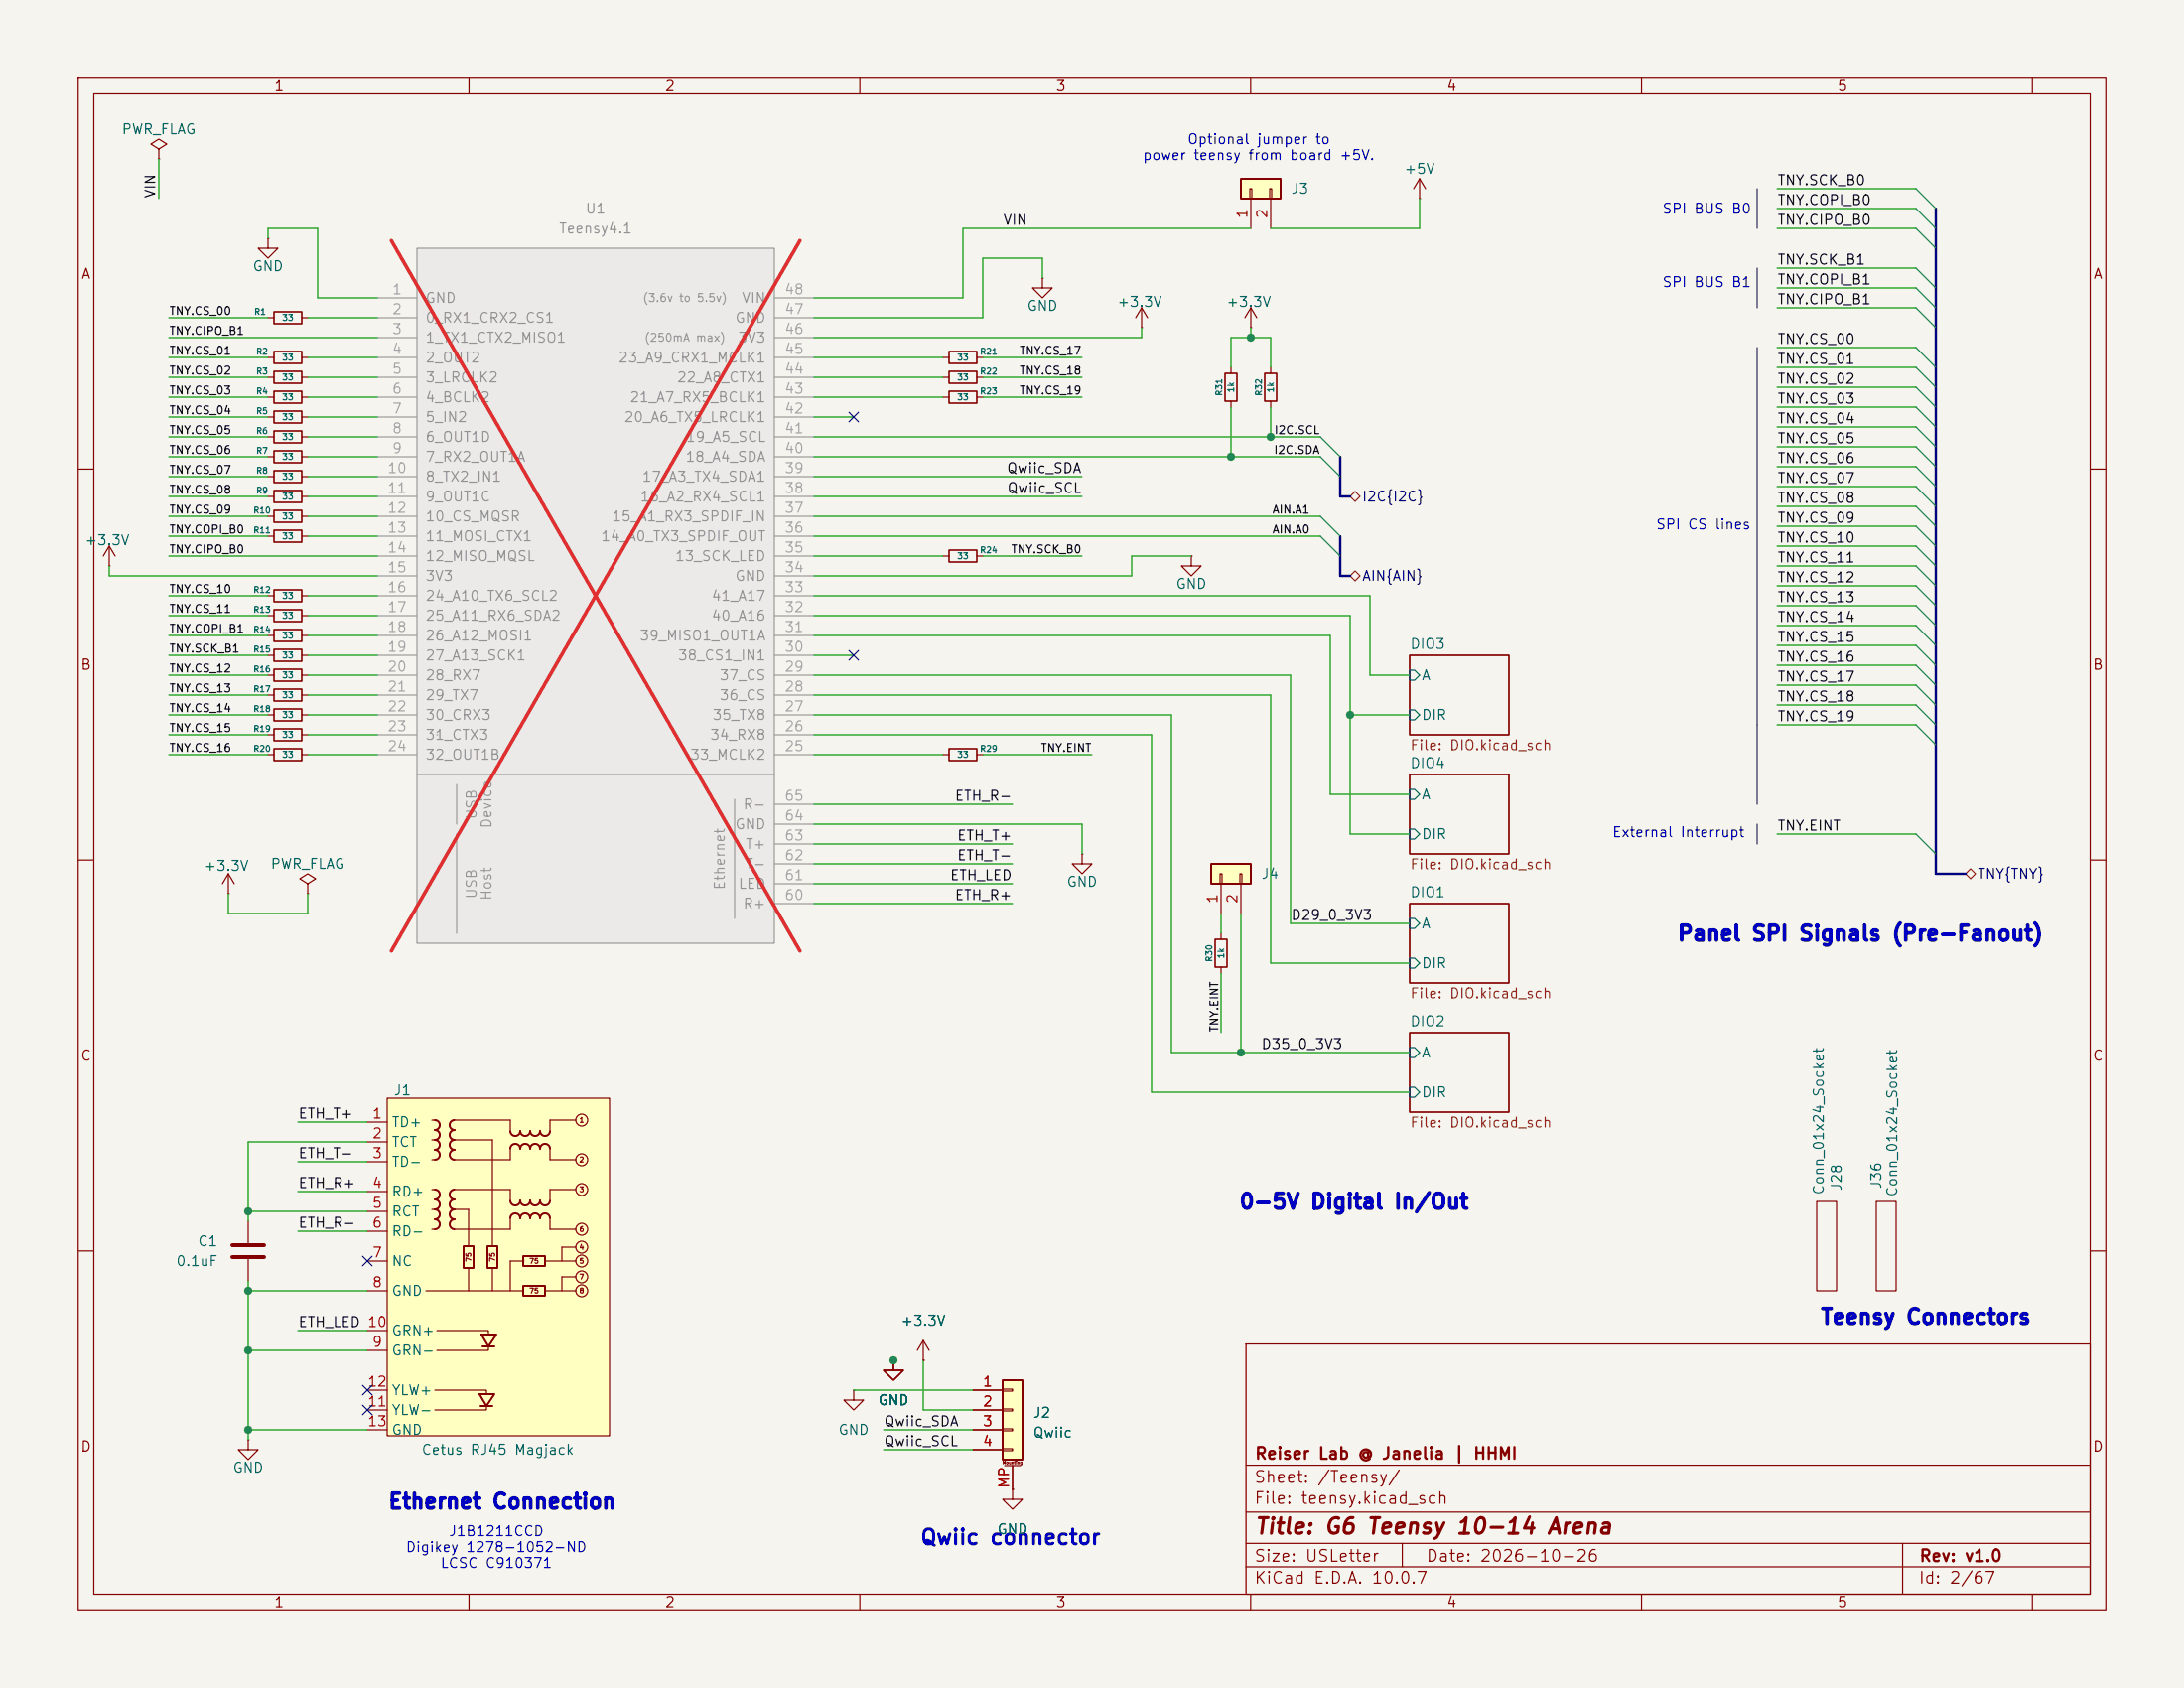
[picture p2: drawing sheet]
<svg xmlns="http://www.w3.org/2000/svg" width="279mm" height="216mm" viewBox="0 0 279 216" stroke-linecap="round" stroke-linejoin="round" font-family="sans-serif">
<path d="M0 0h279.4v215.9h-279.4z" fill="#f5f4ef" stroke="#f5f4ef" stroke-width=".13"/>
<g fill="none" stroke="#840000" stroke-width=".15">
<path d="M10 10h259.4v195.9h-259.4zM12 12h255.4v191.9h-255.4zM60 10v2M110 10v2M160 10v2M210 10v2M260 10v2M133.3 35.6v1.2h1.3l-1.3 1.3-1.2-1.3h1.2M133.3 35.6h.1M146 39.4l-.7 1.2M146 39.4l.8 1.2M146 39.4v2.5"/>
<path d="M34.3 55.9h.8M38.6 55.9h.8M120.6 48.3h.8M120.6 50.8h.8M120.6 45.7h.8M125 48.3h.7M125 50.8h.7M125 45.7h.7M146 41.9h.1M10 60h2M34.3 76.2h.8M34.3 78.7h.8"/>
<path d="M38.6 76.2h.8M38.6 78.7h.8M120.6 71.1h.8M125 71.1h.7M267.4 60h2M34.3 88.9h.8M34.3 94h.8M34.3 91.4h.8M34.3 96.5h.8M34.3 86.4h.8M34.3 83.8h.8M34.3 81.3h.8"/>
<path d="M38.6 88.9h.8M38.6 94h.8M38.6 91.4h.8M38.6 96.5h.8M38.6 86.4h.8M38.6 83.8h.8M38.6 81.3h.8M180.3 99.1h12.7v10.1h-12.7zM180.3 83.8h12.7v10.2h-12.7zM10 110h2M29.2 114.3h.1M29.2 111.8l-.8 1.2"/>
<path d="M29.2 111.8l.8 1.2M29.2 111.8v2.5M180.3 115.6h12.7v10.1h-12.7zM267.4 110h2M180.3 132.1h12.7v10.1h-12.7zM10 160h2M159.4 171.9h108v32h-108zM267.4 160h2M159.4 197.4h108M159.4 193.4h108M159.4 187.4h108M179.4 197.4v3"/>
<path d="M243.4 197.4v6.5M60 203.9v2M110 203.9v2M159.4 200.4h108M160 203.9v2M210 203.9v2M260 203.9v2"/>
</g>
<path d="M180.3 85.7h.7l.6 .7-.6 .6h-.7zM180.3 90.8h.7l.6 .6-.6 .7h-.7zM180.3 101h.7l.6 .6-.6 .6h-.7zM180.3 106h.7l.6 .7-.6 .6h-.7zM180.3 117.5h.7l.6 .6-.6 .6h-.7zM180.3 122.6h.7l.6 .6-.6 .6h-.7zM180.3 134h.7l.6 .6-.6 .7h-.7zM180.3 139.1h.7l.6 .6-.6 .6h-.7z" fill="none" stroke="#006464" stroke-width=".15"/>
<g fill="none" stroke="#840000" stroke-width=".2">
<path d="M35.1 55.1h3.5v1.5h-3.5zM121.4 47.5h3.6v1.5h-3.6zM121.4 50h3.6v1.6h-3.6zM121.4 45h3.6v1.5h-3.6zM35.1 75.4h3.5v1.6h-3.5zM35.1 78h3.5v1.5h-3.5zM121.4 70.4h3.6v1.5h-3.6zM35.1 88.1h3.5v1.6h-3.5zM35.1 93.2h3.5v1.5h-3.5zM35.1 90.7h3.5v1.5h-3.5zM35.1 95.8h3.5v1.5h-3.5zM35.1 85.6h3.5v1.5h-3.5z"/>
<path d="M35.1 83.1h3.5v1.5h-3.5zM35.1 80.5h3.5v1.5h-3.5z"/>
</g>
<path d="M53.3 31.8h45.8v88.9h-45.8z" fill="#ebeae8"/>
<g fill="none" stroke="#9c9b98" stroke-width=".15">
<path d="M48.3 38.1h5M53.3 31.8h45.8v88.9h-45.8zM99.1 38.1h5M48.3 48.3h5M48.3 50.8h5M48.3 53.3h5M48.3 55.9h5M48.3 58.4h5M48.3 45.7h5M48.3 43.2h5M48.3 40.6h5M99.1 48.3h5"/>
<path d="M99.1 50.8h5M99.1 53.3h5M99.1 55.9h5M99.1 58.4h5M99.1 45.7h5M99.1 43.2h5M99.1 40.6h5M48.3 61h5M48.3 63.5h5M48.3 66h5M48.3 68.6h5M48.3 71.1h5"/>
<path d="M48.3 76.2h5M48.3 78.7h5M48.3 73.7h5M99.1 61h5M99.1 63.5h5M99.1 66h5M99.1 68.6h5M99.1 71.1h5M99.1 76.2h5M99.1 78.7h5M99.1 73.7h5M48.3 81.3h5"/>
<path d="M48.3 83.8h5M48.3 86.4h5M48.3 88.9h5M48.3 91.4h5M48.3 94h5M48.3 96.5h5M53.3 99.1h45.8M55.9 94h.1M99.1 81.3h5M99.1 83.8h5M99.1 86.4h5M99.1 88.9h5"/>
<path d="M99.1 91.4h5M99.1 94h5M99.1 96.5h5M58.4 100.3v5.1M58.4 106.7v12.7M94 102.2v15.3M99.1 115.6h5M99.1 113h5M99.1 110.5h5M99.1 108h5M99.1 105.4h5M99.1 102.9h5"/>
</g>
<path d="M50.1 30.8l52.2 90.8M102.3 30.8l-52.2 90.8" fill="none" stroke="#e12e31" stroke-width=".46"/>
<path d="M29.7 159.3h4.1M29.7 160.8h4.1" fill="none" stroke="#840000" stroke-width=".51"/>
<path d="M162.6 47v.8M162.6 51.3v.8M34.3 66h.8M38.6 66h.8M31.7 156.2v2.8M31.7 161v2.8M109.2 177.8v1.3h-1.3l1.3 1.2 1.3-1.2h-1.3M109.2 177.8h.1M114.3 174v1.3h1.3l-1.3 1.2-1.3-1.2h1.3M114.3 174h.1M31.7 184.2v1.2h1.3l-1.3 1.3-1.2-1.3h1.2M31.7 184.2h.1" fill="none" stroke="#840000" stroke-width=".15"/>
<path d="M161.8 47.8h1.5v3.5h-1.5zM35.1 65.3h3.5v1.5h-3.5z" fill="none" stroke="#840000" stroke-width=".2"/>
<path d="M158.7 22.9h5.1v2.5h-5.1z" fill="#ffffc2"/>
<path d="M158.7 22.9h5.1v2.5h-5.1z" fill="none" stroke="#840000" stroke-width=".25"/>
<g fill="none" stroke="#840000" stroke-width=".15">
<path d="M159.9 24.1h.2v1.3h-.2zM160 25.4v3.8M160 39.4v2.5M160 39.4l-.7 1.2M160 39.4l.8 1.2M162.4 24.1h.3v1.3h-.3zM162.6 25.4v3.8M181.6 25.4h.1M181.6 22.9l-.8 1.2M181.6 22.9l.8 1.2M181.6 22.9v2.5M157.5 47v.8"/>
<path d="M157.5 51.3v.8M160 41.9h.1M152.4 71.1v1.3h1.3l-1.3 1.3-1.3-1.3h1.3M152.4 71.1h.1M156.2 119.4v.7M156.2 123.7v.8"/>
</g>
<path d="M156.7 47.8h1.5v3.5h-1.5zM155.4 120.1h1.6v3.6h-1.6z" fill="none" stroke="#840000" stroke-width=".2"/>
<path d="M154.9 110.5h5.1v2.5h-5.1z" fill="#ffffc2"/>
<path d="M154.9 110.5h5.1v2.5h-5.1z" fill="none" stroke="#840000" stroke-width=".25"/>
<g fill="none" stroke="#840000" stroke-width=".15">
<path d="M20.3 19.1l1-.7-1-.6-1 .6 1 .7v1.2M20.3 20.3h.1M34.3 30.5v1.3h1.3l-1.3 1.2-1.3-1.2h1.3M34.3 30.5h.1M34.3 40.6h.8M34.3 45.7h.8M34.3 48.3h.8M34.3 58.4h.8M34.3 53.3h.8M34.3 50.8h.8M38.6 40.6h.8M38.6 45.7h.8"/>
<path d="M38.6 48.3h.8M38.6 58.4h.8M38.6 53.3h.8M38.6 50.8h.8M14 72.4h.1M14 69.9l-.8 1.2M14 69.9l.7 1.2M14 69.9v2.5M34.3 63.5h.8M34.3 68.6h.8M34.3 61h.8M38.6 63.5h.8"/>
<path d="M38.6 68.6h.8M38.6 61h.8M39.4 113l1-.6-1-.6-1 .6 1 .6v1.3M39.4 114.3h.1M156.1 111.8h.2v1.2h-.2zM156.2 113v3.8M158.6 111.8h.3v1.2h-.3zM158.7 113v3.8M232.4 153.7h2.5v11.4h-2.5zM240 153.7h2.6v11.4h-2.6z"/>
</g>
<path d="M35.1 39.9h3.5v1.5h-3.5zM35.1 45h3.5v1.5h-3.5zM35.1 47.5h3.5v1.5h-3.5zM35.1 57.7h3.5v1.5h-3.5zM35.1 52.6h3.5v1.5h-3.5zM35.1 50h3.5v1.6h-3.5zM35.1 62.7h3.5v1.6h-3.5zM35.1 67.8h3.5v1.5h-3.5zM35.1 60.2h3.5v1.5h-3.5z" fill="none" stroke="#840000" stroke-width=".2"/>
<path d="M49.5 140.5h28.5v43.1h-28.5z" fill="#ffffc2"/>
<g fill="none" stroke="#840000" stroke-width=".15">
<path d="M120.6 96.5h.8M125 96.5h.7M47 143.5h2.5M47 146.1h2.5M47 148.6h2.5M47 152.4h2.5M47 154.9h2.5M47 157.5h2.5M49.5 140.5h28.5v43.1h-28.5zM55.2 143.3h.4M55.2 145.8h.4M55.2 148.3h.4"/>
<path d="M55.2 152.1h.4M55.2 154.7h.4M55.2 157.2h.4M58.3 143.3h7v1.2M58.3 145.8h4.7v13.6M58.3 152.1h7v1.3M58.3 154.7h1.6v4.7M65.3 147.1v1.2h-7M65.3 156v1.2h-7M70.4 147.1v1.2h3.3M70.4 156v1.2h3.3M73.7 143.3h-3.3v1.2"/>
<path d="M73.7 152.1h-3.3v1.3M73.7 159.5h-1.8v1.8M47 161.3h2.5M47 165.1h2.5M47 172.7h2.5M47 170.2h2.5M47 177.8h2.5M54.5 165.1h12.3M55.6 177.8h6.6v.5M55.9 170.2h6.6v.5M59.9 162.3v2.8M62.2 179.8v.5h-6.6"/>
<path d="M62.5 172.2v.5h-6.6M63 162.3v2.8M67.1 161.3h-1.8v3.8M69.8 161.3h3.9M69.8 165.1h3.9M73.7 163.3h-1.8v1.8M47 180.3h2.5M47 182.9h2.5"/>
<circle cx="74.4" cy="148.3" r=".76"/>
<circle cx="74.4" cy="159.5" r=".76"/>
<circle cx="74.4" cy="143.3" r=".76"/>
<circle cx="74.4" cy="152.1" r=".76"/>
<circle cx="74.4" cy="157.2" r=".76"/>
<circle cx="74.4" cy="161.3" r=".76"/>
<circle cx="74.4" cy="163.3" r=".76"/>
<circle cx="74.4" cy="165.1" r=".76"/>
</g>
<g fill="none" stroke="#840000" stroke-width=".25">
<path d="M55.6 143.3a.63 .63 0 0 1 .7 .6 .63 .63 0 0 1-.7 .6 .64 .64 0 0 1 .7 .7 .64 .64 0 0 1-.7 .6 .64 .64 0 0 1 .7 .6 .64 .64 0 0 1-.7 .7 .64 .64 0 0 1 .7 .6 .64 .64 0 0 1-.7 .6M55.6 152.1a.63 .63 0 0 1 .7 .7 .63 .63 0 0 1-.7 .6 .64 .64 0 0 1 .7 .6 .64 .64 0 0 1-.7 .7 .64 .64 0 0 1 .7 .6 .64 .64 0 0 1-.7 .7 .64 .64 0 0 1 .7 .6 .64 .64 0 0 1-.7 .6M58.2 143.3a.64 .64 0 0 0-.7 .6 .64 .64 0 0 0 .7 .6 .64 .64 0 0 0-.7 .7 .64 .64 0 0 0 .7 .6 .64 .64 0 0 0-.7 .6 .64 .64 0 0 0 .7 .7 .64 .64 0 0 0-.7 .6 .64 .64 0 0 0 .7 .6M58.2 152.1a.64 .64 0 0 0-.7 .7 .64 .64 0 0 0 .7 .6 .64 .64 0 0 0-.7 .7 .64 .64 0 0 0 .7 .6 .64 .64 0 0 0-.7 .6 .64 .64 0 0 0 .7 .7 .64 .64 0 0 0-.7 .6 .64 .64 0 0 0 .7 .6M59.3 159.4h1.3v2.8h-1.3zM62.4 159.4h1.2v2.8h-1.2zM70.4 144.7a.64 .64 0 0 1-.7 .6 .64 .64 0 0 1-.6-.6 .64 .64 0 0 1-.6 .6 .64 .64 0 0 1-.7-.6 .64 .64 0 0 1-.6 .6 .64 .64 0 0 1-.7-.6 .64 .64 0 0 1-.6 .6 .64 .64 0 0 1-.6-.6M70.4 146.9a.64 .64 0 0 0-.7-.6 .64 .64 0 0 0-.6 .6 .64 .64 0 0 0-.6-.6 .64 .64 0 0 0-.7 .6 .64 .64 0 0 0-.6-.6 .64 .64 0 0 0-.7 .6 .64 .64 0 0 0-.6-.6 .64 .64 0 0 0-.6 .6M70.4 153.5a.64 .64 0 0 1-.7 .7 .64 .64 0 0 1-.6-.7 .64 .64 0 0 1-.6 .7 .64 .64 0 0 1-.7-.7 .64 .64 0 0 1-.6 .7 .64 .64 0 0 1-.7-.7 .64 .64 0 0 1-.6 .7 .64 .64 0 0 1-.6-.7M70.4 155.8a.64 .64 0 0 0-.7-.6 .64 .64 0 0 0-.6 .6 .64 .64 0 0 0-.6-.6 .64 .64 0 0 0-.7 .6 .64 .64 0 0 0-.6-.6 .64 .64 0 0 0-.7 .6 .64 .64 0 0 0-.6-.6 .64 .64 0 0 0-.6 .6M61.3 178.3h1.9l-1 1.5zM61.5 179.8h1.5"/>
<path d="M61.6 170.7h1.9l-1 1.5zM61.7 172.2h1.5M66.9 160.7h2.8v1.2h-2.8zM66.9 164.5h2.8v1.2h-2.8z"/>
</g>
<path d="M121.4 95.8h3.6v1.5h-3.6z" fill="none" stroke="#840000" stroke-width=".2"/>
<path d="M128.3 176.5h2.5v10.2h-2.5z" fill="#ffffc2"/>
<path d="M128.3 176.5h2.5v10.2h-2.5z" fill="none" stroke="#840000" stroke-width=".25"/>
<g fill="none" stroke="#840000" stroke-width=".15">
<path d="M138.4 109.2v1.3h1.3l-1.3 1.3-1.2-1.3h1.2M138.4 109.2h.1M114.3 174h.1M118.1 174h.1M118.1 171.5l-.8 1.2M118.1 171.5l.8 1.2M118.1 171.5v2.5M124.5 177.8h3.8M128.3 177.7h1.2v.2h-1.2zM124.5 180.3h3.8M124.5 182.9h3.8M124.5 185.4h3.8"/>
<path d="M128.3 180.2h1.2v.3h-1.2zM128.3 182.8h1.2v.2h-1.2zM128.3 185.3h1.2v.2h-1.2zM128.5 187.5h2.1M129.5 190.5v1.3h1.3l-1.3 1.2-1.2-1.2h1.2M129.5 190.5h.1M129.5 187.5v3"/>
</g>
<path d="M172.7 73.7l.7-.7 .6 .7-.6 .6zM172.7 63.5l.7-.6 .6 .6-.6 .6zM251.5 111.8l.6-.7 .6 .7-.6 .6z" fill="none" stroke="#725600" stroke-width=".15"/>
<path d="M224.8 24.1v5.1M224.8 34.3v5.1M224.8 44.5v58.4M224.8 105.4v2.6" fill="none" stroke="#0000c2" stroke-width=".15"/>
<path d="M247.6 26.7v85.1h3.9M171.4 58.4v5.1h1.3M171.4 68.6v5.1h1.3" fill="none" stroke="#000084" stroke-width=".3"/>
<g fill="none" stroke="#009600" stroke-width=".15">
<path d="M20.3 20.3v5.1M34.3 30.5v-1.3h6.3v8.9h7.7M133.3 35.6v-2.6h-7.6v7.6h-21.6M160 29.2h-36.8v8.9h-19.1M181.6 25.4v3.8h-19M227.3 26.7h17.8l2.5 2.5M227.3 29.2h17.8l2.5 2.6M227.3 34.3h17.8l2.5 2.5M227.3 24.1h17.8l2.5 2.6M227.3 39.4h17.8l2.5 2.5M227.3 36.8h17.8l2.5 2.6M21.6 50.8h12.7"/>
<path d="M21.6 48.3h12.7M21.6 45.7h12.7M21.6 40.6h12.7M21.6 55.9h12.7M21.6 43.2h26.7M21.6 58.4h12.7M21.6 53.3h12.7M39.4 50.8h8.9M39.4 48.3h8.9M39.4 45.7h8.9M39.4 40.6h8.9M39.4 55.9h8.9"/>
<path d="M39.4 58.4h8.9M39.4 53.3h8.9M104.1 50.8h16.5M104.1 48.3h16.5M104.1 45.7h16.5M104.1 55.9h64.8l2.5 2.5M104.1 58.4h64.8l2.5 2.6M104.1 53.3h5.1M125.7 50.8h12.7M125.7 48.3h12.7M125.7 45.7h12.7M146 41.9v1.3h-41.9"/>
<path d="M157.5 47v-3.8h5.1v3.8M157.5 52.1v6.3M160 41.9v1.3M162.6 52.1v3.8M227.3 44.5h17.8l2.5 2.5M227.3 57.2h17.8l2.5 2.5M227.3 59.7h17.8l2.5 2.5M227.3 54.6h17.8l2.5 2.6M227.3 49.5h17.8l2.5 2.6M227.3 52.1h17.8l2.5 2.5M227.3 47h17.8l2.5 2.5M14 72.4v1.3h34.3"/>
<path d="M21.6 71.1h26.7M21.6 68.6h12.7M21.6 66h12.7M21.6 76.2h12.7M21.6 78.7h12.7M21.6 63.5h12.7M21.6 61h12.7M39.4 68.6h8.9M39.4 66h8.9M39.4 76.2h8.9M39.4 78.7h8.9M39.4 63.5h8.9"/>
<path d="M39.4 61h8.9M104.1 78.7h68.6v28h7.6M104.1 71.1h16.5M104.1 68.6h64.8l2.5 2.5M104.1 76.2h71.2v10.2h5M104.1 66h64.8l2.5 2.6M104.1 63.5h34.3M104.1 61h34.3M125.7 71.1h12.7M152.4 71.1h-7.6v2.6h-40.7M227.3 72.4h17.8l2.5 2.5M227.3 77.5h17.8l2.5 2.5"/>
<path d="M227.3 67.3h17.8l2.5 2.6M227.3 69.9h17.8l2.5 2.5M227.3 62.2h17.8l2.5 2.6M227.3 64.8h17.8l2.5 2.5M227.3 74.9h17.8l2.5 2.6M21.6 91.4h12.7M21.6 86.4h12.7M21.6 94h12.7M21.6 96.5h12.7M21.6 88.9h12.7M21.6 81.3h12.7M21.6 83.8h12.7"/>
<path d="M39.4 91.4h8.9M39.4 86.4h8.9M39.4 94h8.9M39.4 96.5h8.9M39.4 88.9h8.9M39.4 81.3h8.9M39.4 83.8h8.9M104.1 91.4h45.8v43.2h30.4M104.1 86.4h61v31.7h15.2M104.1 88.9h58.5v34.3h17.7M104.1 94h43.2v45.7h33M104.1 81.3h66.1v20.3h10.1"/>
<path d="M104.1 96.5h16.5M104.1 83.8h5.1M125.7 96.5h14M172.7 91.4h7.6M227.3 90.2h17.8l2.5 2.5M227.3 92.7h17.8l2.5 2.6M227.3 82.6h17.8l2.5 2.5M227.3 80h17.8l2.5 2.6M227.3 87.6h17.8l2.5 2.6M227.3 85.1h17.8l2.5 2.5M29.2 114.3v2.5h10.2v-2.5M104.1 108h25.4"/>
<path d="M104.1 102.9h25.4M104.1 105.4h34.3v3.8M104.1 115.6h25.4M104.1 110.5h25.4M104.1 113h25.4M156.2 116.8v2.6M158.7 116.8v17.8M227.3 106.7h17.8l2.5 2.5M156.2 124.5v7.6M31.7 154.9h15.3M38.1 148.6h8.9M38.1 157.5h8.9"/>
<path d="M38.1 152.4h8.9M38.1 143.5h8.9M47 146.1h-15.3v10.1M31.7 163.8v20.4M31.7 172.7h15.3M31.7 165.1h15.3M38.1 170.2h8.9M109.2 177.8h15.3M118.1 174v6.3h6.4M31.7 182.9h15.3M113 185.4h11.5M113 182.9h11.5"/>
</g>
<path d="M108.6 52.7l1.2 1.2M109.8 52.7l-1.2 1.2M108.6 83.2l1.2 1.2M109.8 83.2l-1.2 1.2M46.4 179.7l1.2 1.2M46.4 177.2l1.2 1.2M46.4 160.7l1.2 1.2M47.6 179.7l-1.2 1.2M47.6 177.2l-1.2 1.2M47.6 160.7l-1.2 1.2" fill="none" stroke="#000084" stroke-width=".15"/>
<g fill="#009600" stroke="#009600" stroke-width=".13">
<circle cx="114.3" cy="174" r=".46"/>
<circle cx="160" cy="43.2" r=".46"/>
<circle cx="31.7" cy="182.9" r=".46"/>
<circle cx="31.7" cy="154.9" r=".46"/>
<circle cx="31.7" cy="165.1" r=".46"/>
<circle cx="31.7" cy="172.7" r=".46"/>
<circle cx="157.5" cy="58.4" r=".46"/>
<circle cx="162.6" cy="55.9" r=".46"/>
<circle cx="158.7" cy="134.6" r=".46"/>
<circle cx="172.7" cy="91.4" r=".46"/>
</g>
<text font-size="2" fill="#840000" x="160.4" y="196.7">Title: G6 Teensy 10-14 Arena</text>
<g font-size="1.9" fill="#0000c2">
<text x="214.5" y="120.8">Panel SPI Signals (Pre-Fanout)</text>
<text x="158.4" y="155.1">0-5V Digital In/Out</text>
<text x="232.8" y="169.8">Teensy Connectors</text>
<text x="49.6" y="193.5">Ethernet Connection</text>
<text x="117.6" y="198">Qwiic connector</text>
</g>
<g font-size="1.5" fill="#840000">
<text x="160.4" y="190">Sheet: /Teensy/</text>
<text x="160.4" y="187">Reiser Lab @ Janelia | HHMI</text>
<text x="160.4" y="192.7">File: teensy.kicad_sch</text>
<text x="160.4" y="202.9">KiCad E.D.A. 10.0.7</text>
<text x="160.4" y="200.1">Size: USLetter</text>
<text x="182.4" y="200.1">Date: 2026-10-26</text>
<text x="245.4" y="202.9">Id: 2/67</text>
<text x="245.4" y="200.1">Rev: v1.0</text>
</g>
<g font-size="1.3" fill="#840000">
<text x="35" y="12">1</text>
<text x="85" y="12">2</text>
<text x="135" y="12">3</text>
<text x="185" y="12">4</text>
<text x="235" y="12">5</text>
<text x="10.3" y="36">A</text>
<text x="267.7" y="36">A</text>
<text x="10.2" y="86">B</text>
<text x="267.6" y="86">B</text>
<text x="10.2" y="136">C</text>
<text x="267.6" y="136">C</text>
<text x="10.2" y="186">D</text>
<text x="267.6" y="186">D</text>
<text x="35" y="205.9">1</text>
<text x="85" y="205.9">2</text>
<text x="135" y="205.9">3</text>
<text x="185" y="205.9">4</text>
<text x="235" y="205.9">5</text>
</g>
<g font-size="1.3" fill="#006464">
<text x="15.5" y="17.5">PWR_FLAG</text>
<text x="179.5" y="22.6">+5V</text>
<text x="165.1" y="25.1">J3</text>
<text x="32.2" y="35">GND</text>
<text x="131.3" y="40.1">GND</text>
<text x="142.8" y="39.6">+3.3V</text>
<text x="156.8" y="39.6">+3.3V</text>
<text x="10.7" y="70.1">+3.3V</text>
<text x="150.3" y="75.6">GND</text>
<text x="180.3" y="83.3">DIO3</text>
<text x="181.8" y="87.3">A</text>
<text x="181.8" y="92.4">DIR</text>
<text x="180.3" y="98.6">DIO4</text>
<text x="181.8" y="102.6">A</text>
<text x="181.8" y="107.6">DIR</text>
<text x="26" y="111.7">+3.3V</text>
<text x="34.5" y="111.5">PWR_FLAG</text>
<text x="136.4" y="113.7">GND</text>
<text x="161.3" y="112.7">J4</text>
<text x="180.3" y="115.1">DIO1</text>
<text x="181.8" y="119.1">A</text>
<text x="181.8" y="124.2">DIR</text>
<text x="180.3" y="131.6">DIO2</text>
<text x="181.8" y="135.6">A</text>
<text x="50.3" y="140.4">J1</text>
<text x="181.8" y="140.7">DIR</text>
<text x="50" y="144.5">TD+</text>
<text x="50" y="147">TCT</text>
<text x="50" y="149.6">TD-</text>
<text x="50" y="153.4">RD+</text>
<text x="50" y="155.9">RCT</text>
<text x="233.6" y="152.9" transform="rotate(-90 233.6 152.9)">Conn_01x24_Socket</text>
<text x="235.9" y="152.4" transform="rotate(-90 235.9 152.4)">J28</text>
<text x="241" y="152.2" transform="rotate(-90 241 152.2)">J36</text>
<text x="243" y="153.2" transform="rotate(-90 243 153.2)">Conn_01x24_Socket</text>
<text x="25.2" y="159.7">C1</text>
<text x="50" y="158.4">RD-</text>
<text x="22.4" y="162.3">0.1uF</text>
<text x="50" y="162.3">NC</text>
<text x="50" y="166.1">GND</text>
<text x="50" y="173.7">GRN-</text>
<text x="50" y="171.1">GRN+</text>
<text x="115.1" y="169.9">+3.3V</text>
<text x="50" y="178.8">YLW+</text>
<text x="50" y="181.3">YLW-</text>
<text x="50" y="183.8">GND</text>
<text x="107.2" y="183.8">GND</text>
<text x="112.2" y="180">GND</text>
<text x="132.1" y="181.7">J2</text>
<text x="132.1" y="184.2">Qwiic</text>
<text x="29.7" y="188.7">GND</text>
<text x="53.8" y="186.4">Cetus RJ45 Magjack</text>
<text x="127.5" y="196.5">GND</text>
</g>
<g font-size="1.3" fill="#0000c2">
<text x="146.1" y="20.8">power teensy from board +5V.</text>
<text x="151.8" y="18.7">Optional jumper to</text>
<text x="212.6" y="27.6">SPI BUS B0</text>
<text x="212.6" y="37">SPI BUS B1</text>
<text x="211.8" y="68">SPI CS lines</text>
<text x="206.2" y="107.4">External Interrupt</text>
<text x="57.3" y="196.8">J1B1211CCD</text>
<text x="51.8" y="198.8">Digikey 1278-1052-ND</text>
<text x="56.2" y="200.9">LCSC C910371</text>
</g>
<g font-size="1.3" fill="#0f0f0f">
<text x="20.2" y="25.4" transform="rotate(-90 20.2 25.4)">VIN</text>
<text x="128.2" y="29.1">VIN</text>
<text x="227.3" y="24">TNY.SCK_B0</text>
<text x="227.3" y="29.1">TNY.CIPO_B0</text>
<text x="227.3" y="26.5">TNY.COPI_B0</text>
<text x="227.3" y="34.2">TNY.SCK_B1</text>
<text x="227.3" y="36.7">TNY.COPI_B1</text>
<text x="227.3" y="39.2">TNY.CIPO_B1</text>
<text x="227.3" y="46.9">TNY.CS_01</text>
<text x="227.3" y="44.3">TNY.CS_00</text>
<text x="227.3" y="51.9">TNY.CS_03</text>
<text x="227.3" y="49.4">TNY.CS_02</text>
<text x="227.3" y="59.6">TNY.CS_06</text>
<text x="227.3" y="54.5">TNY.CS_04</text>
<text x="227.3" y="57">TNY.CS_05</text>
<text x="128.7" y="60.8">Qwiic_SDA</text>
<text x="128.8" y="63.4">Qwiic_SCL</text>
<text x="227.3" y="64.6">TNY.CS_08</text>
<text x="227.3" y="62.1">TNY.CS_07</text>
<text x="227.3" y="69.7">TNY.CS_10</text>
<text x="227.3" y="67.2">TNY.CS_09</text>
<text x="227.3" y="72.3">TNY.CS_11</text>
<text x="227.3" y="77.3">TNY.CS_13</text>
<text x="227.3" y="74.8">TNY.CS_12</text>
<text x="227.3" y="79.9">TNY.CS_14</text>
<text x="227.3" y="82.4">TNY.CS_15</text>
<text x="227.3" y="87.5">TNY.CS_17</text>
<text x="227.3" y="85">TNY.CS_16</text>
<text x="227.3" y="90">TNY.CS_18</text>
<text x="227.3" y="92.6">TNY.CS_19</text>
<text x="122.1" y="102.7">ETH_R-</text>
<text x="122.4" y="107.8">ETH_T+</text>
<text x="227.3" y="106.6">TNY.EINT</text>
<text x="121.5" y="112.9">ETH_LED</text>
<text x="122.4" y="110.4">ETH_T-</text>
<text x="122.1" y="115.4">ETH_R+</text>
<text x="165.1" y="118">D29_0_3V3</text>
<text x="161.3" y="134.5">D35_0_3V3</text>
<text x="38.1" y="143.4">ETH_T+</text>
<text x="38.1" y="148.5">ETH_T-</text>
<text x="38.1" y="152.3">ETH_R+</text>
<text x="38.1" y="157.4">ETH_R-</text>
<text x="38.1" y="170.1">ETH_LED 10</text>
<text x="113" y="182.8">Qwiic_SDA</text>
<text x="113" y="185.3">Qwiic_SCL</text>
</g>
<g font-size="1.3" fill="#939391">
<text x="74.8" y="27.6">U1</text>
<text x="71.4" y="30.2">Teensy4.1</text>
<text x="54.3" y="39.1">GND</text>
<text x="54.3" y="41.6">0_RX1_CRX2_CS1</text>
<text x="93.9" y="41.6">GND</text>
<text x="94.8" y="39.1">VIN</text>
<text x="54.3" y="44.1">1_TX1_CTX2_MISO1</text>
<text x="54.3" y="46.7">2_OUT2</text>
<text x="79" y="46.7">23_A9_CRX1_MCLK1</text>
<text x="94.3" y="44.1">3V3</text>
<text x="54.3" y="49.2">3_LRCLK2</text>
<text x="54.3" y="51.8">4_BCLK2</text>
<text x="80.5" y="51.8">21_A7_RX5_BCLK1</text>
<text x="86.5" y="49.2">22_A8_CTX1</text>
<text x="54.3" y="54.3">5_IN2</text>
<text x="54.3" y="56.8">6_OUT1D</text>
<text x="54.3" y="59.4">7_RX2_OUT1A</text>
<text x="79.7" y="54.3">20_A6_TX5_LRCLK1</text>
<text x="87.6" y="59.4">18_A4_SDA</text>
<text x="87.7" y="56.8">19_A5_SCL</text>
<text x="54.3" y="61.9">8_TX2_IN1</text>
<text x="54.3" y="64.5">9_OUT1C</text>
<text x="81.8" y="64.5">16_A2_RX4_SCL1</text>
<text x="82" y="61.9">17_A3_TX4_SDA1</text>
<text x="54.3" y="67">10_CS_MQSR</text>
<text x="54.3" y="69.5">11_MOSI_CTX1</text>
<text x="76.8" y="69.5">14_A0_TX3_SPDIF_OUT</text>
<text x="78.2" y="67">15_A1_RX3_SPDIF_IN</text>
<text x="54.3" y="72.1">12_MISO_MQSL</text>
<text x="54.3" y="77.2">24_A10_TX6_SCL2</text>
<text x="54.3" y="74.6">3V3</text>
<text x="86.3" y="72.1">13_SCK_LED</text>
<text x="90.9" y="77.2">41_A17</text>
<text x="93.9" y="74.6">GND</text>
<text x="54.3" y="79.7">25_A11_RX6_SDA2</text>
<text x="54.3" y="82.2">26_A12_MOSI1</text>
<text x="81.7" y="82.2">39_MISO1_OUT1A</text>
<text x="90.9" y="79.7">40_A16</text>
<text x="54.3" y="84.8">27_A13_SCK1</text>
<text x="54.3" y="87.3">28_RX7</text>
<text x="54.3" y="89.9">29_TX7</text>
<text x="86.6" y="84.8">38_CS1_IN1</text>
<text x="92" y="89.9">36_CS</text>
<text x="92" y="87.3">37_CS</text>
<text x="54.3" y="92.4">30_CRX3</text>
<text x="54.3" y="94.9">31_CTX3</text>
<text x="90.7" y="94.9">34_RX8</text>
<text x="91" y="92.4">35_TX8</text>
<text x="54.3" y="97.5">32_OUT1B</text>
<text x="88.2" y="97.5">33_MCLK2</text>
<text x="93.9" y="106.4">GND</text>
<text x="95" y="103.8">R-</text>
<text x="94.4" y="114">LED</text>
<text x="95.3" y="111.5">T-</text>
<text x="95.3" y="108.9">T+</text>
<text x="95" y="116.5">R+</text>
</g>
<g font-size="1.3" fill="#a90000">
<text x="159.9" y="28" transform="rotate(-90 159.9 28)">1</text>
<text x="162.4" y="28" transform="rotate(-90 162.4 28)">2</text>
<text x="156.1" y="115.7" transform="rotate(-90 156.1 115.7)">1</text>
<text x="158.6" y="115.7" transform="rotate(-90 158.6 115.7)">2</text>
<text x="47.5" y="143.4">1</text>
<text x="47.5" y="145.9">2</text>
<text x="47.5" y="148.5">3</text>
<text x="47.5" y="152.3">4</text>
<text x="47.5" y="154.8">5</text>
<text x="47.5" y="157.3">6</text>
<text x="47.5" y="161.2">7</text>
<text x="47.5" y="165">8</text>
<text x="47.5" y="172.6">9</text>
<text x="46.9" y="177.7">12</text>
<text x="125.6" y="177.7">1</text>
<text x="46.9" y="180.2">11</text>
<text x="46.9" y="182.7">13</text>
<text x="125.6" y="180.2">2</text>
<text x="125.6" y="182.7">3</text>
<text x="125.6" y="185.3">4</text>
<text x="129.4" y="190.5" transform="rotate(-90 129.4 190.5)">MP</text>
</g>
<g font-size="1.3" fill="#a5a4a2">
<text x="50.1" y="38">1</text>
<text x="50.1" y="40.5">2</text>
<text x="100.3" y="38">48</text>
<text x="100.3" y="40.5">47</text>
<text x="50.1" y="43">3</text>
<text x="50.1" y="45.6">4</text>
<text x="100.3" y="45.6">45</text>
<text x="100.3" y="43">46</text>
<text x="50.1" y="48.1">5</text>
<text x="50.1" y="50.7">6</text>
<text x="50.1" y="53.2">7</text>
<text x="100.3" y="53.2">42</text>
<text x="100.3" y="50.7">43</text>
<text x="100.3" y="48.1">44</text>
<text x="50.1" y="55.7">8</text>
<text x="50.1" y="58.3">9</text>
<text x="100.3" y="58.3">40</text>
<text x="100.3" y="55.7">41</text>
<text x="49.5" y="60.8">10</text>
<text x="49.5" y="63.4">11</text>
<text x="49.5" y="65.9">12</text>
<text x="100.3" y="65.9">37</text>
<text x="100.3" y="63.4">38</text>
<text x="100.3" y="60.8">39</text>
<text x="49.5" y="68.4">13</text>
<text x="49.5" y="71">14</text>
<text x="100.3" y="71">35</text>
<text x="100.3" y="68.4">36</text>
<text x="49.5" y="76.1">16</text>
<text x="49.5" y="73.5">15</text>
<text x="100.3" y="76.1">33</text>
<text x="100.3" y="73.5">34</text>
<text x="49.5" y="78.6">17</text>
<text x="49.5" y="81.1">18</text>
<text x="49.5" y="83.7">19</text>
<text x="100.3" y="83.7">30</text>
<text x="100.3" y="81.1">31</text>
<text x="100.3" y="78.6">32</text>
<text x="49.5" y="86.2">20</text>
<text x="49.5" y="88.8">21</text>
<text x="100.3" y="88.8">28</text>
<text x="100.3" y="86.2">29</text>
<text x="49.5" y="91.3">22</text>
<text x="49.5" y="93.8">23</text>
<text x="100.3" y="93.8">26</text>
<text x="100.3" y="91.3">27</text>
<text x="49.5" y="96.4">24</text>
<text x="100.3" y="96.4">25</text>
<text x="100.3" y="107.8">63</text>
<text x="100.3" y="105.3">64</text>
<text x="100.3" y="102.7">65</text>
<text x="100.3" y="112.9">61</text>
<text x="100.3" y="110.4">62</text>
<text x="100.3" y="115.4">60</text>
</g>
<g font-size="1.3" fill="#000084">
<text x="174.2" y="64.5">I2C{I2C}</text>
<text x="174.2" y="74.6">AIN{AIN}</text>
<text x="252.9" y="112.7">TNY{TNY}</text>
</g>
<g font-size="1.3" fill="#725600">
<text x="180.3" y="96.3">File: DIO.kicad_sch</text>
<text x="180.3" y="111.5">File: DIO.kicad_sch</text>
<text x="180.3" y="128">File: DIO.kicad_sch</text>
<text x="180.3" y="144.5">File: DIO.kicad_sch</text>
</g>
<g font-size="1.3" fill="#9c9b98">
<text x="61.3" y="104.9" transform="rotate(-90 61.3 104.9)">USB</text>
<text x="63.2" y="106.1" transform="rotate(-90 63.2 106.1)">Device</text>
<text x="93" y="113.9" transform="rotate(-90 93 113.9)">Ethernet</text>
<text x="61.3" y="115.1" transform="rotate(-90 61.3 115.1)">USB</text>
<text x="63.2" y="115.3" transform="rotate(-90 63.2 115.3)">Host</text>
</g>
<g font-size="1" fill="#0f0f0f">
<text x="21.6" y="40.5">TNY.CS_00</text>
<text x="21.6" y="43.1">TNY.CIPO_B1</text>
<text x="21.6" y="45.6">TNY.CS_01</text>
<text x="130.3" y="45.6">TNY.CS_17</text>
<text x="21.6" y="53.2">TNY.CS_04</text>
<text x="21.6" y="50.7">TNY.CS_03</text>
<text x="21.6" y="48.2">TNY.CS_02</text>
<text x="130.3" y="50.7">TNY.CS_19</text>
<text x="130.3" y="48.2">TNY.CS_18</text>
<text x="21.6" y="55.8">TNY.CS_05</text>
<text x="21.6" y="58.3">TNY.CS_06</text>
<text x="162.9" y="58.3">I2C.SDA</text>
<text x="163" y="55.8">I2C.SCL</text>
<text x="21.6" y="65.9">TNY.CS_09</text>
<text x="21.6" y="63.4">TNY.CS_08</text>
<text x="21.6" y="60.9">TNY.CS_07</text>
<text x="162.7" y="65.9">AIN.A1</text>
<text x="21.6" y="71">TNY.CIPO_B0</text>
<text x="21.6" y="68.5">TNY.COPI_B0</text>
<text x="129.3" y="71">TNY.SCK_B0</text>
<text x="162.7" y="68.5">AIN.A0</text>
<text x="21.6" y="76.1">TNY.CS_10</text>
<text x="21.6" y="78.6">TNY.CS_11</text>
<text x="21.6" y="81.2">TNY.COPI_B1</text>
<text x="21.6" y="83.7">TNY.SCK_B1</text>
<text x="21.6" y="88.8">TNY.CS_13</text>
<text x="21.6" y="86.3">TNY.CS_12</text>
<text x="21.6" y="91.3">TNY.CS_14</text>
<text x="21.6" y="93.9">TNY.CS_15</text>
<text x="21.6" y="96.4">TNY.CS_16</text>
<text x="133.1" y="96.4">TNY.EINT</text>
<text x="156.1" y="132.1" transform="rotate(-90 156.1 132.1)">TNY.EINT</text>
</g>
<g font-size="1" fill="#9c9b98">
<text x="82.1" y="38.9">(3.6v to 5.5v)</text>
<text x="82.4" y="43.9">(250mA max)</text>
</g>
<g font-size=".8" fill="#006464">
<text x="32.5" y="40.5">R1</text>
<text x="36" y="41.2">33</text>
<text x="32.7" y="45.5">R2</text>
<text x="36" y="46.3">33</text>
<text x="122.4" y="46.3">33</text>
<text x="125.3" y="45.5">R21</text>
<text x="32.7" y="48.1">R3</text>
<text x="32.7" y="53.2">R5</text>
<text x="32.7" y="50.6">R4</text>
<text x="36" y="48.8">33</text>
<text x="36" y="53.9">33</text>
<text x="36" y="51.4">33</text>
<text x="122.4" y="48.8">33</text>
<text x="122.4" y="51.4">33</text>
<text x="125.3" y="48.1">R22</text>
<text x="125.3" y="50.6">R23</text>
<text x="156.5" y="50.7" transform="rotate(-90 156.5 50.7)">R31</text>
<text x="158.1" y="50.3" transform="rotate(-90 158.1 50.3)">1k</text>
<text x="161.6" y="50.7" transform="rotate(-90 161.6 50.7)">R32</text>
<text x="163.1" y="50.3" transform="rotate(-90 163.1 50.3)">1k</text>
<text x="32.7" y="55.7">R6</text>
<text x="32.7" y="58.2">R7</text>
<text x="36" y="56.5">33</text>
<text x="36" y="59">33</text>
<text x="32.3" y="65.9">R10</text>
<text x="32.7" y="63.3">R9</text>
<text x="32.7" y="60.8">R8</text>
<text x="36" y="64.1">33</text>
<text x="36" y="61.5">33</text>
<text x="32.3" y="68.4">R11</text>
<text x="36" y="66.6">33</text>
<text x="36" y="69.2">33</text>
<text x="122.4" y="71.7">33</text>
<text x="125.3" y="70.9">R24</text>
<text x="32.3" y="76">R12</text>
<text x="36" y="76.8">33</text>
<text x="32.3" y="78.6">R13</text>
<text x="32.3" y="83.6">R15</text>
<text x="32.3" y="81.1">R14</text>
<text x="36" y="79.3">33</text>
<text x="36" y="81.9">33</text>
<text x="32.3" y="88.7">R17</text>
<text x="32.3" y="86.2">R16</text>
<text x="36" y="89.5">33</text>
<text x="36" y="86.9">33</text>
<text x="36" y="84.4">33</text>
<text x="32.3" y="93.8">R19</text>
<text x="32.3" y="91.3">R18</text>
<text x="36" y="94.6">33</text>
<text x="36" y="92">33</text>
<text x="32.3" y="96.3">R20</text>
<text x="36" y="97.1">33</text>
<text x="122.4" y="97.1">33</text>
<text x="125.3" y="96.3">R29</text>
<text x="155.3" y="123.1" transform="rotate(-90 155.3 123.1)">R30</text>
<text x="156.8" y="122.7" transform="rotate(-90 156.8 122.7)">1k</text>
</g>
<g font-size=".6" fill="#840000">
<text x="74.1" y="143.7">1</text>
<text x="74.1" y="148.8">2</text>
<text x="74.1" y="152.6">3</text>
<text x="60.4" y="161.5" transform="rotate(-90 60.4 161.5)">75</text>
<text x="63.5" y="161.5" transform="rotate(-90 63.5 161.5)">75</text>
<text x="67.7" y="161.8">75</text>
<text x="74.1" y="157.7">6</text>
<text x="74.1" y="160">4</text>
<text x="74.1" y="161.8">5</text>
<text x="67.7" y="165.6">75</text>
<text x="74.1" y="163.8">7</text>
<text x="74.1" y="165.6">8</text>
</g>
<text font-size=".4" fill="#840000" x="128.2" y="187.4">Mounting</text>
</svg>
